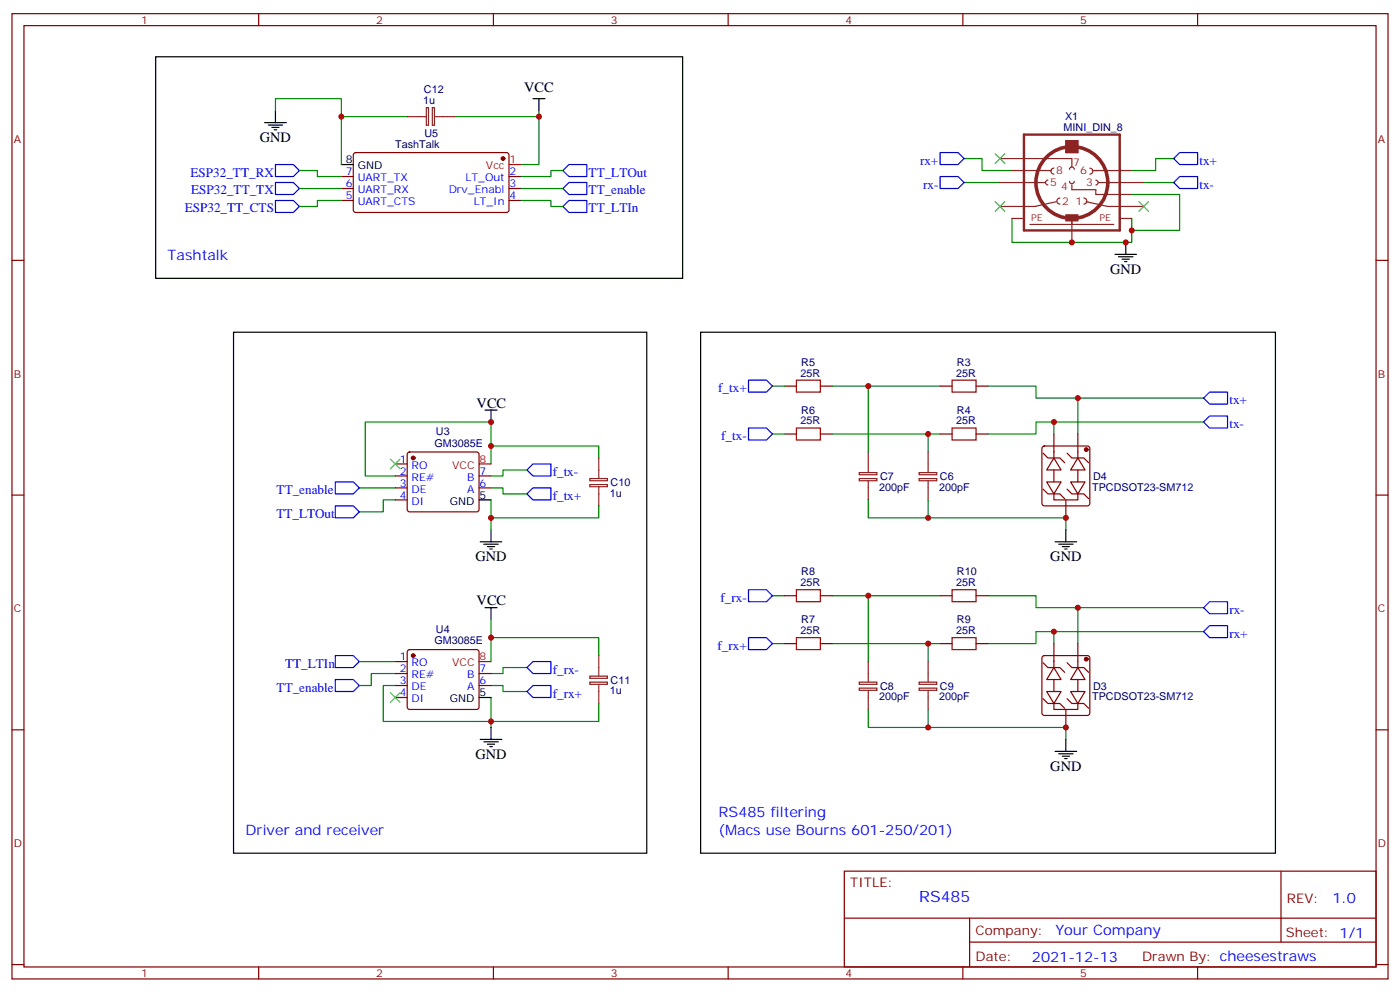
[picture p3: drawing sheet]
<svg xmlns="http://www.w3.org/2000/svg" width="412mm" height="292mm" viewBox="0 0 412 292" stroke-linecap="round" stroke-linejoin="round" font-family="sans-serif">
<g fill="none" stroke="#870000" stroke-width=".35">
<path d="M3.5 4h405.4v284.4h-405.4zM7.1 7.5h398.2v277.3h-398.2zM76.2 4v3.5M145.3 4v3.5M214.5 4v3.5M283.6 4v3.5M352.8 4v3.5M100.5 52h3.6M100.5 55.5h3.6M100.5 59.1h3.6M104.3 45.2l.5-.3 44.7 .1 .4 .6v16.6l-.7 .4-44.7-.1-.4-.6v-16.3zM149.9 52h3.6"/>
<path d="M149.9 55.5h3.6M149.9 59.1h3.6M3.5 76.7h3.6M405.3 76.7h3.6M231.1 113.7h3.5M241.7 113.7h3.5M276.9 113.7h3.6M287.5 113.7h3.5M116.4 136.7h3.5M120.2 133.3l.4-.2h19.8l.5 .2 .2 .5v16.3l-.2 .5-.5 .2h-19.8l-.4-.3-.3-.4v-16.3zM231.1 127.8h3.5M241.7 127.8h3.5"/>
<path d="M276.9 127.8h3.6M287.5 127.8h3.5M307.2 131.6l.4-.2h12.7l.5 .2 .2 .5v16.2l-.2 .5-.5 .2h-12.7l-.5-.2-.2-.5v-16.2zM307.3 133.5l1.4 1.4h3.5l1.4 1.4M310.4 134.9l2.2 3.5h-4.3zM310.4 127.8v6.9M314.3 133.5l1.4 1.4h3.6l1.4 1.4M317.5 134.9l2.1 3.5h-4.2zM317.5 127.8v7.1M3.5 145.8h3.6M116.4 140.2h3.5M116.4 143.7h3.5"/>
<path d="M116.4 147.2h3.5M141.1 140.2h3.5M141.1 143.7h3.5M307.3 144.1l1.4 1.4h3.5l1.4 1.4M308.3 142h4.3l-2.2 3.5zM310.4 145.5v1.7h7.1v-1.7M314 147.2v5.3M314.3 144.1l1.4 1.4h3.6l1.4 1.4M315.4 142h4.2l-2.1 3.5zM405.3 145.8h3.6M231.1 175.5h3.5M241.7 175.5h3.5"/>
<path d="M276.9 175.5h3.6M287.5 175.5h3.5M116.4 194.9h3.5M116.4 198.4h3.5M120.2 191.6l.4-.3h19.8l.5 .3 .2 .5v16.2l-.2 .5-.5 .2h-19.8l-.4-.2-.3-.5v-16.2zM141.1 198.4h3.5M231.1 189.6h3.5M241.7 189.6h3.5M276.9 189.6h3.6M287.5 189.6h3.5M307.2 193.3l.4-.2h12.7l.5 .2 .2 .5v16.2l-.2 .5-.5 .2h-12.7l-.5-.2-.2-.5v-16.2zM307.3 195.2l1.4 1.4h3.5l1.4 1.4"/>
<path d="M310.4 196.6l2.2 3.6h-4.3zM310.4 189.6v6.9M314.3 195.2l1.4 1.4h3.6l1.4 1.4M317.5 196.6l2.1 3.6h-4.2zM317.5 189.6v7M3.5 215h3.6M116.4 201.9h3.5M116.4 205.5h3.5M141.1 201.9h3.5M307.3 205.8l1.4 1.4h3.5l1.4 1.4M308.3 203.7h4.3l-2.2 3.5zM310.4 207.2v1.8h7.1v-1.8"/>
<path d="M314 209v5.3M314.3 205.8l1.4 1.4h3.6l1.4 1.4M315.4 203.7h4.2l-2.1 3.5zM405.3 215h3.6M248.7 256.6h156.6v28.2h-156.6zM377.3 256.6v20.9M248.7 270.5h156.5M285.6 277.5h119.6M285.6 270.5v14.1M3.5 284.1h3.6M76.2 284.8v3.6M145.3 284.8v3.6"/>
<path d="M214.5 284.8v3.6M283.6 284.8v3.6M352.8 284.8v3.6M405.3 284.1h3.6"/>
</g>
<g fill="none" stroke="#008700" stroke-width=".35">
<path d="M81.1 32.6v-3.5h19.4v19.4M100.5 34.4h19.4M134.1 34.4h24.6M158.7 32.6v15.9h-5.2M88.2 50.2h5.3v1.8h7M88.2 55.5h12.3M100.5 59.1h-7v1.7h-5.3M153.5 59.1h8.8v1.7h3.5M153.5 55.5h12.3M165.8 50.2h-3.5v1.8h-8.8M284 46.7h5.3v3.5h8.8M284 53.8h10.6"/>
<path d="M333.4 57.3h14.1v10.6h-14.1M336.9 53.8h8.8M345.7 46.7h-5.3v3.5h-7M298.1 64.3v7.1h35.3v-7.1M227.5 113.7h3.6M245.2 113.7h10.6M276.9 113.7h-21.1v19.4M291 113.7h14.2v3.6h12.3M354.5 117.3h-37v10.5M144.6 136.7v-12.4h-37v15.9h8.8M144.6 131.4h31.8v3.5M155.2 138.4h-7v1.8h-3.6"/>
<path d="M227.5 127.8h3.6M245.2 127.8h28.2M276.9 127.8h-3.5v5.3M310.4 124.3h-5.2v3.5h-14.2M354.5 124.3h-44.1v3.5M105.8 143.7h10.6M116.4 147.2h-3.5v3.6h-7.1M144.6 143.7h3.6v1.8h7M144.6 147.2v8.9M176.4 149v3.5h-31.8M255.8 147.2v5.3h17.6M273.4 147.2v5.3h40.6v3.6"/>
<path d="M227.5 175.5h3.6M245.2 175.5h10.6M276.9 175.5h-21.1v19.4M291 175.5h14.2v3.5h12.3M354.5 179h-37v10.6M105.8 194.9h10.6M116.4 198.4h-7v3.5h-3.6M144.6 187.8h31.8v5.3M144.6 182.5v12.4M155.2 196.6h-7v1.8h-3.6M227.5 189.6h3.6M245.2 189.6h28.2"/>
<path d="M276.9 189.6h-3.5v5.3M310.4 186.1h-5.2v3.5h-14.2M354.5 186.1h-44.1v3.5M116.4 201.9h-3.5v10.6h63.5v-5.3M144.6 201.9h3.6v1.8h7M144.6 205.5v8.8M255.8 209v5.3h17.6M273.4 209v5.3h40.6v3.5"/>
</g>
<g fill="none" stroke="#000" stroke-width=".35">
<path d="M45.9 16.7h155.2v65.3h-155.2zM78 36.1h6.3M79 36.8h4.3M80.1 37.5h2.1M80.8 38.2h.7M81.1 32.6v3.5M157 29.1h3.5M158.7 29.1v3.5M100.5 48.5h3.6M328.4 74.9h6.4M329.5 75.6h4.2M330.6 76.3h2.1"/>
<path d="M331.3 77h.7M331.6 71.4v3.5M68.8 97.9h121.7v153.4h-121.7zM206.4 97.9h169.3v153.4h-169.3zM142.9 120.8h3.5M144.6 120.8v3.5M141.1 147.2h3.5M141.5 159.6h6.3M144.6 156.1v3.5M310.8 159.6h6.3M314 156.1v3.5M142.5 160.3h4.3"/>
<path d="M142.9 179h3.5M143.6 161h2.1M144.3 161.7h.7M144.6 179v3.5M311.9 160.3h4.2M312.9 161h2.1M313.6 161.7h.7M141.1 205.5h3.5M141.5 217.8h6.3M142.5 218.5h4.3M143.6 219.2h2.1M144.3 219.9h.7"/>
<path d="M144.6 214.3v3.5M314 217.8v3.5M310.8 221.3h6.3M311.9 222h4.2M312.9 222.7h2.1M313.6 223.4h.7"/>
</g>
<g fill="none" stroke="#00f" stroke-width=".35">
<path d="M81.1 53.8h5.3l1.8 1.7-1.8 1.8h-5.3zM81.1 48.5h5.3l1.8 1.7-1.8 1.8h-5.3zM81.1 59.1h5.3l1.8 1.7-1.8 1.8h-5.3zM167.6 53.8h5.3v3.5h-5.3l-1.8-1.8zM167.6 59.1h5.3v3.5h-5.3l-1.8-1.8zM167.6 48.5h5.3v3.5h-5.3l-1.8-1.8zM276.9 52h5.3l1.8 1.8-1.8 1.7h-5.3zM276.9 44.9h5.3l1.8 1.8-1.8 1.8h-5.3zM347.5 44.9h5.3v3.6h-5.3l-1.8-1.8zM347.5 52h5.3v3.5h-5.3l-1.8-1.7zM220.5 112h5.3l1.7 1.7-1.7 1.8h-5.3zM354.5 117.3l1.8-1.8h5.3v3.5h-5.3z"/>
<path d="M157 136.7h5.3v3.5h-5.3l-1.8-1.8zM220.5 126.1h5.3l1.7 1.7-1.7 1.8h-5.3zM354.5 124.3l1.8-1.7h5.3v3.5h-5.3zM98.8 142h5.3l1.7 1.7-1.7 1.8h-5.3zM98.8 149h5.3l1.7 1.8-1.7 1.7h-5.3zM157 143.7h5.3v3.5h-5.3l-1.8-1.7zM220.5 173.7h5.3l1.7 1.8-1.7 1.7h-5.3zM354.5 179l1.8-1.8h5.3v3.6h-5.3zM98.8 193.1h5.3l1.7 1.8-1.7 1.7h-5.3zM157 194.9h5.3v3.5h-5.3l-1.8-1.8zM220.5 187.8h5.3l1.7 1.8-1.7 1.7h-5.3zM356.3 184.3h5.3v3.5h-5.3l-1.8-1.7z"/>
<path d="M98.8 200.2h5.3l1.7 1.7-1.7 1.8h-5.3zM157 201.9h5.3v3.6h-5.3l-1.8-1.8z"/>
</g>
<g fill="none" stroke="#8c2424" stroke-width=".35">
<path d="M119.9 34.4h5.7M125.6 31.7h.6v5.2h-.6zM127.4 31.7h.6v5.2h-.6zM128.1 34.4h6M294.6 53.8h13.4M294.6 46.7h21.1v2.5M298.1 50.2h11.6M308.7 53.1a.71 .71 0 0 0-.7 .7 .71 .71 0 0 0 .7 .7M310.4 49.5a.88 .88 0 0 0-.8 .9 .88 .88 0 0 0 .8 .9M311.1 59.4l-6.3 1.4M312.2 58.3a.88 .88 0 0 0-.9 .9 .88 .88 0 0 0 .9 .9M314 41.4h3.5v3.5h-3.5z"/>
<path d="M315 53.4a.71 .71 0 0 0 .7 .7 .71 .71 0 0 0 .7-.7M315 49.9a.71 .71 0 0 1 .7-.7 .71 .71 0 0 1 .7 .7M315.7 54.5v1.4h7.1v1.4h10.6M319.3 58.3a.88 .88 0 0 1 .8 .9 .88 .88 0 0 1-.8 .9M320 59.4l6.3 1.4h10.6M321 49.5a.88 .88 0 0 1 .9 .9 .88 .88 0 0 1-.9 .9M321.7 50.2h11.7M322.8 53.1a.71 .71 0 0 1 .7 .7 .71 .71 0 0 1-.7 .7M323.5 53.8h13.4M294.6 60.8h10.6M298.1 64.3h3.5M303.4 66.1h24.7"/>
<path d="M315.7 64.3v7.1M329.8 64.3h3.6M176.4 134.9v6M253.1 139.2h5.2v.6h-5.2zM255.8 133.1v6M270.8 139.2h5.1v.6h-5.1zM273.4 133.1v6M173.7 141h5.2v.6h-5.2zM173.7 142.7h5.2v.7h-5.2zM176.4 143.4v5.6M253.1 141h5.2v.6h-5.2zM255.8 141.6v5.6"/>
<path d="M270.8 141h5.1v.6h-5.1zM273.4 141.6v5.6M173.7 199.2h5.2v.6h-5.2zM176.4 193.1v6M255.8 194.9v6M273.4 194.9v6M173.7 200.9h5.2v.7h-5.2zM176.4 201.6v5.6M253.1 200.9h5.2v.7h-5.2zM253.1 202.7h5.2v.6h-5.2zM255.8 203.3v5.7M270.8 200.9h5.1v.7h-5.1z"/>
<path d="M270.8 202.7h5.1v.6h-5.1zM273.4 203.3v5.7"/>
</g>
<path d="M301.6 39.7h28.2v28.2h-28.2z" fill="none" stroke="#8c2424" stroke-width=".71"/>
<circle cx="315.7" cy="53.8" r="10.6" fill="none" stroke="#8c2424" stroke-width="1.1"/>
<g fill="#8c2424" stroke="#8c2424" stroke-width=".35">
<path d="M314 41.4h3.5v3.5h-3.5z"/>
<path d="M314 63.3h3.5v1.8h-3.5z"/>
</g>
<path d="M310.4 138.4v3.6M317.5 138.4v3.6M310.4 200.2v3.5M317.5 200.2v3.5" fill="none" stroke="#800000" stroke-width=".35"/>
<g fill="#870000" stroke="#870000" stroke-width=".35">
<circle cx="320" cy="132.4" r=".53"/>
<circle cx="320" cy="194.2" r=".53"/>
<circle cx="121.7" cy="134.9" r=".53"/>
<circle cx="121.7" cy="193.1" r=".53"/>
<circle cx="148.2" cy="46.7" r=".53"/>
</g>
<path d="M234.6 112h7.1v3.5h-7.1zM280.5 112h7v3.5h-7zM234.6 126.1h7.1v3.5h-7.1zM280.5 126.1h7v3.5h-7zM234.6 173.7h7.1v3.5h-7.1zM280.5 173.7h7v3.5h-7zM234.6 187.8h7.1v3.5h-7.1zM280.5 187.8h7v3.5h-7z" fill="none" stroke="#a10000" stroke-width=".35"/>
<path d="M293.2 59.4l2.8 2.8M293.2 45.3l2.8 2.8M296 59.4l-2.8 2.8M296 45.3l-2.8 2.8M335.5 59.4l2.8 2.8M338.3 59.4l-2.8 2.8M115 135.3l2.8 2.8M117.8 135.3l-2.8 2.8M115 204l2.8 2.9M117.8 204l-2.8 2.9" fill="none" stroke="#3c3" stroke-width=".35"/>
<path d="M149.9 48.5h3.6M141.1 136.7h3.5M141.1 194.9h3.5" fill="none" stroke="#f00" stroke-width=".35"/>
<g fill="#c00">
<circle cx="315.7" cy="71.4" r=".88"/>
<circle cx="310.4" cy="124.3" r=".88"/>
<circle cx="317.5" cy="117.3" r=".88"/>
<circle cx="255.8" cy="113.7" r=".88"/>
<circle cx="273.4" cy="127.8" r=".88"/>
<circle cx="273.4" cy="152.5" r=".88"/>
<circle cx="273.4" cy="214.3" r=".88"/>
<circle cx="273.4" cy="189.6" r=".88"/>
<circle cx="255.8" cy="175.5" r=".88"/>
<circle cx="317.5" cy="179" r=".88"/>
<circle cx="310.4" cy="186.1" r=".88"/>
<circle cx="314" cy="152.5" r=".88"/>
<circle cx="314" cy="214.3" r=".88"/>
<circle cx="144.6" cy="124.3" r=".88"/>
<circle cx="144.6" cy="212.5" r=".88"/>
<circle cx="144.6" cy="131.4" r=".88"/>
<circle cx="144.6" cy="152.5" r=".88"/>
<circle cx="144.6" cy="187.8" r=".88"/>
<circle cx="100.5" cy="34.4" r=".88"/>
<circle cx="158.8" cy="34.4" r=".88"/>
<circle cx="331.6" cy="71.4" r=".88"/>
<circle cx="333.4" cy="67.9" r=".88"/>
</g>
<text font-size="4.6" fill="#00f" x="270.8" y="265.6">RS485</text>
<g font-size="4.2">
<text x="154.4" y="27.1">VCC</text>
<text x="76.6" y="41.8">GND</text>
<text x="327" y="80.6">GND</text>
<text x="140.4" y="120.1">VCC</text>
<text x="140.1" y="165.2">GND</text>
<text x="309.4" y="165.2">GND</text>
<text x="140.4" y="178.3">VCC</text>
<text x="140.1" y="223.4">GND</text>
<text x="309.4" y="227">GND</text>
</g>
<g font-size="4.2" fill="#00f">
<text x="49.4" y="76.7">Tashtalk</text>
<text x="211.7" y="240.7">RS485 filtering</text>
<text x="72.3" y="246">Driver and receiver</text>
<text x="211.7" y="246">(Macs use Bourns 601-250/201)</text>
<text x="392.5" y="265.9">1.0</text>
<text x="310.9" y="275.4">Your Company</text>
<text x="304" y="283.2">2021-12-13</text>
</g>
<g font-size="3.9" fill="#00f">
<text x="56.1" y="52">ESP32_TT_RX</text>
<text x="173.4" y="52">TT_LTOut</text>
<text x="271" y="48.5">rx+</text>
<text x="353.3" y="48.5">tx+</text>
<text x="56.3" y="57.3">ESP32_TT_TX</text>
<text x="173.4" y="57.3">TT_enable</text>
<text x="271.9" y="55.5">rx-</text>
<text x="353.3" y="55.5">tx-</text>
<text x="54.4" y="62.6">ESP32_TT_CTS</text>
<text x="173.4" y="62.6">TT_LTIn</text>
<text x="211.5" y="115.5">f_tx+</text>
<text x="362.1" y="119">tx+</text>
<text x="212.4" y="129.6">f_tx-</text>
<text x="362.1" y="126.1">tx-</text>
<text x="162.8" y="140.2">f_tx-</text>
<text x="81.5" y="145.5">TT_enable</text>
<text x="162.8" y="147.2">f_tx+</text>
<text x="81.4" y="152.5">TT_LTOut</text>
<text x="212.2" y="177.2">f_rx-</text>
<text x="362.1" y="180.8">rx-</text>
<text x="211.3" y="191.3">f_rx+</text>
<text x="362.1" y="187.8">rx+</text>
<text x="84" y="196.6">TT_LTIn</text>
<text x="81.5" y="203.7">TT_enable</text>
<text x="162.8" y="198.4">f_rx-</text>
<text x="162.8" y="205.5">f_rx+</text>
</g>
<g font-size="3.9" fill="#800">
<text x="250.5" y="261.2">TITLE:</text>
<text x="379.1" y="265.9">REV:</text>
<text x="287.4" y="275.4">Company:</text>
<text x="378.7" y="276">Sheet: 1/1</text>
<text x="287.4" y="283.1">Date:</text>
<text x="336.4" y="283.2">Drawn By: cheesestraws</text>
</g>
<g font-size="3.2" fill="#800">
<text x="41.6" y="7">1</text>
<text x="110.8" y="7">2</text>
<text x="179.9" y="7">3</text>
<text x="249.1" y="7">4</text>
<text x="318.2" y="7">5</text>
<text x="4.1" y="42.1">A</text>
<text x="405.9" y="42.1">A</text>
<text x="4.1" y="111.3">B</text>
<text x="405.9" y="111.3">B</text>
<text x="4.1" y="180.4">C</text>
<text x="405.9" y="180.4">C</text>
<text x="4.1" y="249.6">D</text>
<text x="405.9" y="249.6">D</text>
<text x="41.6" y="287.8">1</text>
<text x="110.8" y="287.8">2</text>
<text x="179.9" y="287.8">3</text>
<text x="249.1" y="287.8">4</text>
<text x="318.2" y="287.8">5</text>
</g>
<g font-size="3.2" fill="#000080">
<text x="124.9" y="27.5">C12</text>
<text x="124.7" y="30.7">1u</text>
<text x="313.7" y="35.3">X1</text>
<text x="125" y="40.3">U5</text>
<text x="313.3" y="38.6">MINI_DIN_8</text>
<text x="116.4" y="43.5">TashTalk</text>
<text x="236" y="107.7">R5</text>
<text x="281.9" y="107.7">R3</text>
<text x="235.8" y="110.9">25R</text>
<text x="281.6" y="110.9">25R</text>
<text x="235.8" y="125">25R</text>
<text x="236" y="121.8">R6</text>
<text x="281.6" y="125">25R</text>
<text x="281.9" y="121.8">R4</text>
<text x="128" y="131.6">GM3085E</text>
<text x="128.4" y="128.3">U3</text>
<text x="179.9" y="143.1">C10</text>
<text x="259.2" y="141.4">C7</text>
<text x="276.9" y="141.4">C6</text>
<text x="322" y="141.4">D4</text>
<text x="179.6" y="146.3">1u</text>
<text x="259" y="144.5">200pF</text>
<text x="276.6" y="144.5">200pF</text>
<text x="321.7" y="144.5">TPCDSOT23-SM712</text>
<text x="235.8" y="172.6">25R</text>
<text x="236" y="169.5">R8</text>
<text x="281.6" y="172.6">25R</text>
<text x="281.9" y="169.5">R10</text>
<text x="236" y="183.6">R7</text>
<text x="281.9" y="183.6">R9</text>
<text x="128" y="189.8">GM3085E</text>
<text x="128.4" y="186.5">U4</text>
<text x="235.8" y="186.8">25R</text>
<text x="281.6" y="186.8">25R</text>
<text x="179.9" y="201.3">C11</text>
<text x="259.2" y="203.1">C8</text>
<text x="276.9" y="203.1">C9</text>
<text x="322" y="203.1">D3</text>
<text x="179.6" y="204.5">1u</text>
<text x="259" y="206.3">200pF</text>
<text x="276.6" y="206.3">200pF</text>
<text x="321.7" y="206.3">TPCDSOT23-SM712</text>
</g>
<g font-size="3.2" fill="#00f">
<text x="101.9" y="51.6">7</text>
<text x="105.4" y="53.4">UART_TX</text>
<text x="137.1" y="53.4">LT_Out</text>
<text x="150.1" y="51.6">2</text>
<text x="101.9" y="58.7">5</text>
<text x="101.9" y="55.2">6</text>
<text x="105.4" y="56.9">UART_RX</text>
<text x="132.2" y="56.9">Drv_Enabl</text>
<text x="150.1" y="55.2">3</text>
<text x="150.1" y="58.7">4</text>
<text x="105.4" y="60.5">UART_CTS</text>
<text x="139.5" y="60.5">LT_In</text>
<text x="117.8" y="136.3">1</text>
<text x="117.8" y="139.8">2</text>
<text x="117.8" y="143.4">3</text>
<text x="121.2" y="138.1">RO</text>
<text x="121.2" y="141.6">RE#</text>
<text x="137.6" y="141.6">B</text>
<text x="141.3" y="143.4">6</text>
<text x="141.3" y="139.8">7</text>
<text x="117.8" y="146.9">4</text>
<text x="121.2" y="145.1">DE</text>
<text x="121.2" y="148.7">DI</text>
<text x="137.6" y="145.1">A</text>
<text x="117.8" y="194.5">1</text>
<text x="121.2" y="196.3">RO</text>
<text x="117.8" y="198">2</text>
<text x="117.8" y="201.6">3</text>
<text x="121.2" y="199.8">RE#</text>
<text x="121.2" y="203.3">DE</text>
<text x="137.6" y="199.8">B</text>
<text x="137.6" y="203.3">A</text>
<text x="141.3" y="201.6">6</text>
<text x="141.3" y="198">7</text>
<text x="117.8" y="205.1">4</text>
<text x="121.2" y="206.9">DI</text>
</g>
<g font-size="3.2">
<text x="101.9" y="48.1">8</text>
<text x="105.4" y="49.9">GND</text>
<text x="132.5" y="148.7">GND</text>
<text x="141.3" y="146.9">5</text>
<text x="132.5" y="206.9">GND</text>
<text x="141.3" y="205.1">5</text>
</g>
<g font-size="3.2" fill="#f00">
<text x="143.2" y="49.9">Vcc</text>
<text x="150.1" y="48.1">1</text>
<text x="141.3" y="136.3">8</text>
<text x="133.2" y="138.1">VCC</text>
<text x="133.2" y="196.3">VCC</text>
<text x="141.3" y="194.5">8</text>
</g>
<g font-size="3.2" fill="#8d2323">
<text x="311.1" y="51.3">8</text>
<text x="316.1" y="48.8">7</text>
<text x="318.2" y="51.3">6</text>
<text x="309.4" y="54.8">5</text>
<text x="312.6" y="55.9">4</text>
<text x="320" y="54.8">3</text>
<text x="312.9" y="60.5">2</text>
<text x="316.8" y="60.5">1</text>
</g>
<g font-size="2.8" fill="#8d2323">
<text x="303.7" y="65.1">PE</text>
<text x="323.8" y="65.1">PE</text>
</g>
</svg>
